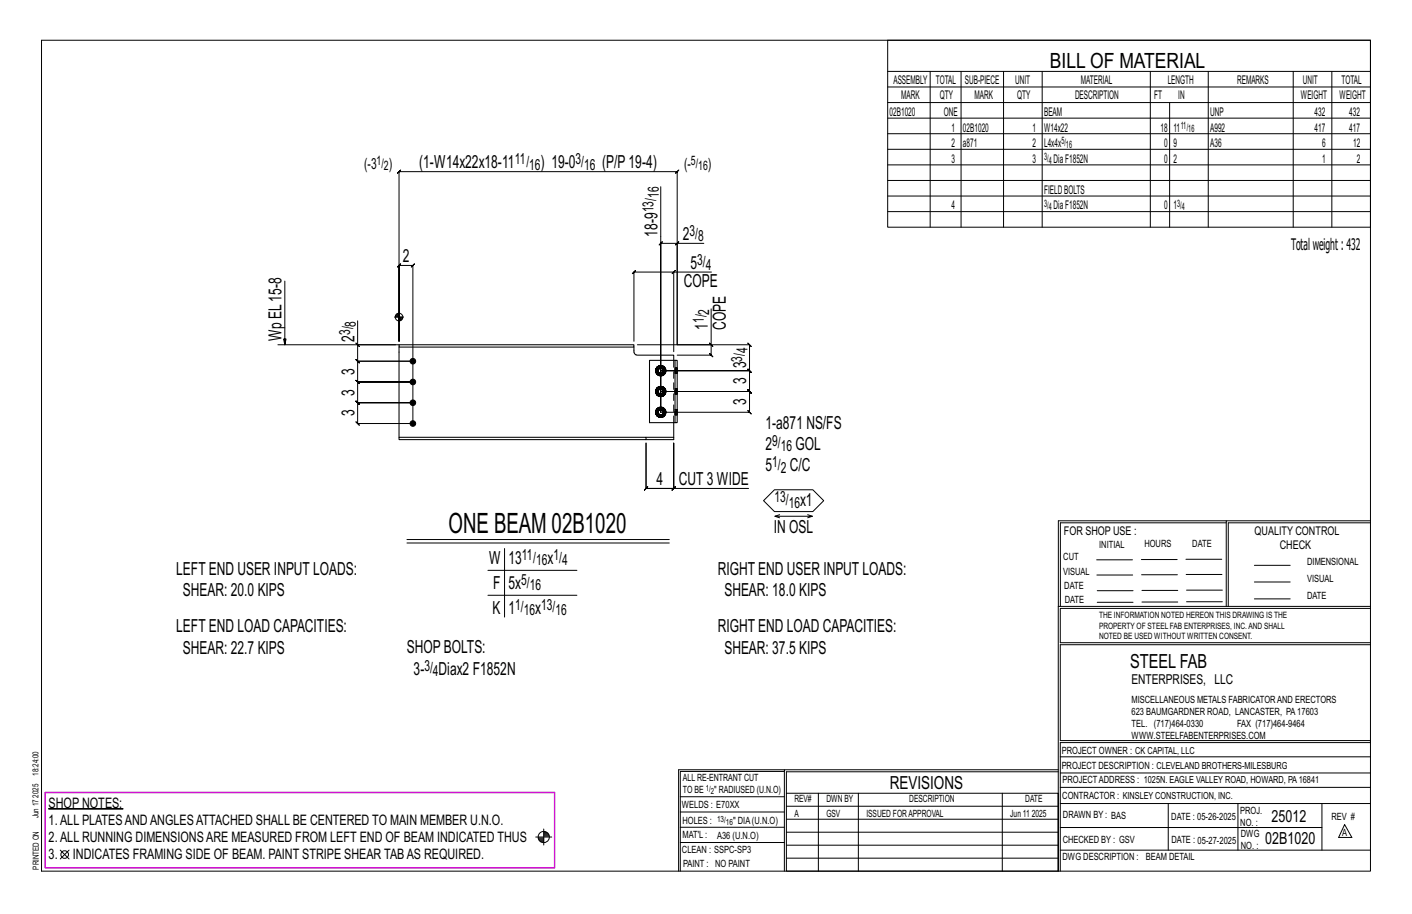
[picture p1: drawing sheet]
<svg xmlns="http://www.w3.org/2000/svg" width="432mm" height="279mm" viewBox="0 0 432 279" stroke-linecap="round" stroke-linejoin="round" font-family="sans-serif">
<g fill="#000" stroke="#000" stroke-width=".31">
<path d="M14.9 247.2h22.7v.1h-22.7z"/>
<circle cx="126.3" cy="116.8" r=".86"/>
<circle cx="126.3" cy="110.4" r=".86"/>
<circle cx="126.3" cy="123.1" r=".86"/>
<circle cx="126.3" cy="129.5" r=".86"/>
</g>
<g fill="none" stroke="#000" stroke-width=".31">
<path d="M12.7 12.3h406.4v254h-406.4zM271.5 12.3h147.6v57.2h-147.6zM271.5 21.8h147.6M271.5 26.6h147.6M271.5 31.4h147.6M271.5 36.1h147.6M284.5 21.8v47.7M293.9 21.8v47.7M306.9 21.8v47.7M318.7 21.8v47.7M351.8 21.8v47.7M357.7 31.4v38.1"/>
<path d="M369.5 21.8v47.7M395.5 21.8v47.7M407.3 21.8v47.7M202.1 57.1v68.9v-51.6l-.5 .5 1-1-.5 .5h5M271.5 40.9h147.6M271.5 45.6h147.6M271.5 50.4h147.6M271.5 55.2h147.6M271.5 59.9h147.6M207.1 74.4l.5-.5-1 1zM215.2 74.4h-8.1v31h22.1l-.5-.5 1 1-.5-.5v7.9l-.5-.5 1 1-.5-.5h-27.1h27.1l-.5-.5 1 1-.5-.5v6.4l-.5-.5 1 1-.5-.5h-27.1h27.1l-.5-.5 1 1-.5-.5v6.3l-.5-.5 1 1-.5-.5h-27.1M271.5 64.7h147.6"/>
<path d="M87.1 85.9v19.5l-.4-1.8h.8l-.4 1.8M109.4 98.1v7.3h11.6M120.6 96.9h2.8M121 96.4v.5M121.2 96.1v.8M121.4 95.9v1M121.6 95.8v1.1M121.8 95.8v1.1M122 95.5v8.8M122.2 96.9v1.2M122.5 96.9v1.1M122.7 96.9v1"/>
<path d="M122.9 96.9v.8M123.1 96.9v.5M206 83.2l.5-.5-1 1zM206 83.2h-12.1l.5-.5-1 1 .5-.5v21.1M217.5 94.4v11h-22.6M217.6 83.2h-11.6v24.3M85 105.4h37M108.9 104.9l1 1zM109.4 105.4v5l-.5-.5 1 1-.5-.5h16.9h-16.9l-.5-.5 1 1-.5-.5v6.4l-.5-.5 1 1-.5-.5h16.9h-16.9l-.5-.5 1 1-.5-.5v6.3l-.5-.5 1 1-.5-.5h16.9h-16.9l-.5-.5 1 1-.5-.5v6.4l-.5-.5 1 1-.5-.5h16.9v-48.4l.5-.5-1 1 .5-.5h-4.3l.5-.5-1 1 .5-.5v23.2v-51.8l-.5 .5 1-1-.5 .5h85.1l-.5 .5 1-1-.5 .5v52.9M200.5 113.3h.5M200.5 119.7h.5M200.7 112.7l.4 .2-.1 .4"/>
<path d="M200.7 119.1l.4 .2-.1 .4M201 114.4l.5 .3M201 113.3l.1 .4-.4 .2M201 119.7l.1 .4-.4 .2M201.1 112.9l.2-.3-.3-.3a1.52 1.52 0 0 0 0 2.1l.3-.3-.2-.4M201.1 119.3l.2-.3-.3-.4a1.52 1.52 0 0 0 0 2.2l.3-.4-.2-.3M201.3 114.1l.4 .2-.2 .4 .6 .1M201.5 111.9l-.5 .4M201.5 118.3l-.5 .3M201.7 114.3l.4 .1v.4l.5-.1M202.1 111.8l-.6 .1 .2 .5-.4 .2M202.1 112.3l.4 .1 .1-.5 .5 .4-.3 .3"/>
<path d="M202.1 118.2l-.6 .1 .2 .4-.4 .3M202.1 118.7h.4l.1-.4 .5 .3-.3 .4M202.5 112.4l.3 .2 .3 .7h.5l-.1 .6M202.5 118.7l.3 .3 .3 .7h.5l-.1 .6M202.6 111.9l-.5-.1v.5l-.4 .1M202.6 118.3l-.5-.1v.5h-.4M202.8 114.1l.3 .3-.5 .3-.1-.4-.4 .1M203 113.7l.5 .2-.4 .5M203.1 113.3l-.3 .8-.3 .2M203.1 119.7l-.3 .7-.3 .2M203.1 112.3l.4 .4-.5 .2M203.1 118.6l.4 .5-.5 .2"/>
<path d="M203.5 112.7l.1 .6M203.5 119.1l.1 .6M217 104.9l1 1zM217.5 105.4v3.2l-.5-.5 1 1-.5-.5h-10.4M200.5 126h.5M200.7 125.4l.4 .2-.1 .4M201 120.8l.5 .3M201 127.1l.5 .3M201 126l.1 .4-.4 .2M201.1 125.6l.2-.3-.3-.3a1.52 1.52 0 0 0 0 2.1l.3-.3-.2-.4M201.3 120.4l.4 .2-.2 .5 .6 .1M201.3 126.8l.4 .2-.2 .4 .6 .1"/>
<path d="M201.5 124.6l-.5 .4M201.7 120.6l.4 .1v.5l.5-.1M201.7 127l.4 .1v.4l.5-.1M202.1 124.5l-.6 .1 .2 .5-.4 .2M202.1 125l.4 .1 .1-.5 .5 .4-.3 .3M202.5 125.1l.3 .2 .3 .7h.5l-.1 .6M202.6 124.6l-.5-.1v.5l-.4 .1M202.8 120.4l.3 .4-.5 .3-.1-.5-.4 .1M202.8 126.8l.3 .3-.5 .3-.1-.4-.4 .1M203 120.1l.5 .2-.4 .5M203 126.4l.5 .2-.4 .5M203.1 126l-.3 .8-.3 .2"/>
<path d="M203.1 125l.4 .4-.5 .2M203.5 125.4l.1 .6M206 149.3l.5-.5-1 1zM206 149.3h-8.4l.5-.5-1 1 .5-.5v-13.9v13.9l-.5 .5 1-1-.5 .5h8.4l-.5 .5 1-1-.5 .5v-13.9v13.9h22.9M233.5 153.1l3.3-3.4h11.8l3.3 3.4-3.3 3.3h-11.8zM237 157.8h11.4l-1.4 .5M238.4 157.3l-1.4 .5 1.4 .5M247 157.3l1.4 .5M375 159.8h-50.7v25.6M375 159.2h-51.3l-.1 107.1M419.1 159.2h-44.1v26.2M419.1 159.8h-43.5v25.6"/>
<path d="M124.4 164.9h80.3M124.4 166h80.3M149.2 174.3h27.2M154.3 167.7v20.9M335.4 171.1h10.9M335.4 175.8h11M349 171h11M349.1 175.7h11M362.7 171h10.9M362.7 175.6h11M383.6 172.8h11M383.6 177.9h11"/>
<path d="M149.2 182h27.2M323.7 185.4h95.4M335.5 184.1h11M335.5 180.6h11M349.2 184h11M349.2 180.5h11M362.9 180.4h10.9M362.9 184h10.9M383.6 183.1h11M419.1 186h-94.9v10.5h94.9M419.1 197.1h-94.9v29.3h94.9v.6h-94.9v39.3M239.9 235.8h-31.9v30.5"/>
<path d="M239.9 235.3h-32.4v31M323.6 235.3h-83.7v31M323.6 235.9h-83.1v6.6M324.2 236.3h94.9M324.2 231.4h94.9M18.4 259.9l2.7 2.7M21.1 259.9l-2.7 2.7M163.8 255.9h4.9M164.6 256.2h1.7M164.7 256.4h1.6M164.8 256.7h1.5M165 257h1.3"/>
<path d="M165.3 257.3h1M166.3 253.4v4.9M166.3 254.4h.9M166.3 255.6h1.7M166.3 254.7h1.3M166.3 255h1.5M166.3 255.3h1.6M208 252.9h31.9M208 257.5h31.9M208 243.6h31.9M208 248.2h31.9M240.5 242.5h83.1v23.8h-83.1z"/>
<path d="M240.5 258.4h83.1M240.5 254.4h83.1M240.5 250.4h83.1M240.5 246.5h83.1M250.3 242.5v23.8M262.5 242.5v23.8M306.5 242.5v23.8M324.2 253h80.1M324.2 245.6h94.9M324.2 259.9h94.9M324.2 240.7h94.9M357.3 245.6v14.3"/>
<path d="M378.6 245.6v14.3M404.3 245.6v14.3M411.2 252.1l2.2 3.9h-4zM240.5 262.3h83.1"/>
<circle cx="122" cy="96.9" r="1.16"/>
<circle cx="166.3" cy="255.9" r="1.71"/>
<circle cx="19.8" cy="261.2" r="1.17"/>
</g>
<path d="M13.8 242.2h155.8v23.1h-155.8z" fill="none" stroke="#f0f" stroke-width=".5"/>
<path d="M122 105.4h71.9v.7h-71.9zM122 106.1v27.6M193.9 106.1v1.5a1.02 1.02 0 0 0 1 1h11.1v1.6M206.4 110.2h.7v19h-.7zM206.4 110.2h-7.8v19h7.8M122 133.7h75.6v.7h-75.6zM197.6 133.7h8.4v.7h-8.4M206 129.2v4.5" fill="none" stroke="#000" stroke-width=".32"/>
<g fill="none" stroke="#000" stroke-width=".31" stroke-dasharray="2 1.4">
<path d="M200.5 113.3l.1 .6zM200.5 119.7l.1 .6zM200.5 113.3l.2 .6zM200.5 113.3l.8-1.3-.8 1.3 .8 1.4-.8-1.4h.5M200.5 119.7l.2 .6zM200.5 119.7l.8-1.3-.8 1.3 .8 1.3-.8-1.3h.5M200.6 112.7l-.1 .6zM200.6 113.9l.3 .6zM200.6 119.1l-.1 .6zM200.7 113.9l.4-.2-.1-.4M200.7 112.7l.4 .2-.1 .4M200.7 119.1l.4 .2-.1 .4"/>
<path d="M200.9 112.2l-.3 .5zM200.9 114.5l.6 .3zM200.9 112.2l.6-.3zM200.9 118.6l-.3 .5zM200.9 118.6l.6-.4zM201 114.4l.5 .3zM201 114.4l.5 .3M201 112.3l.5-.4zM201 112.3l.5-.4M201 118.6l.5-.3zM201 118.6l.5-.3M201.1 113.7l.6 .6"/>
<path d="M201.1 112.9l.6-.5M201.1 119.3l.6-.6M201.3 113.3l.1 .4zM201.3 119.7l.1 .4zM201.3 114.7h1.5zM201.3 112h1.5zM201.3 118.4h1.5zM201.3 112.6l-.3-.3-.5 1 .2-.6v1.2l.3 .5-.3-.5 .3 .5 .3-.3M201.3 119l-.3-.4-.5 1.1 .2-.6v1.2l.3 .5-.3-.5 .3 .5 .3-.4M201.4 112.9l-.1 .4zM201.4 113.7l.3 .3zM201.4 112.9l.3-.3z"/>
<path d="M201.4 119.3l-.1 .4zM201.4 119.3l.3-.3zM201.5 114.8l.6 .1zM201.5 111.9l.6-.2zM201.5 118.2l.6-.1zM201.7 114.3l.4 .1v.4l-.6-.1 .6 .1-.6-.1zM201.7 114l.4 .1zM201.7 112.6l.4-.1zM201.7 119l.4-.1zM202.1 111.8l-.6 .1 .6-.1-.6 .1 .2 .5 .4-.1M202.1 114.9l.6-.1zM202.1 114.8l.5-.1z"/>
<path d="M202.1 114.8l.5-.1M202.1 114.4l.4-.1 .1 .4M202.1 114.1l.4-.1zM202.1 112.5l.4 .1zM202.1 111.8l.5 .1-.5-.1 .5 .1-.1 .5-.4-.1zM202.1 111.7l.6 .2zM202.1 118.2l-.6 .1 .6-.1-.6 .1 .2 .4h.4M202.1 118.9l.4 .1zM202.1 118.2l.5 .1-.5-.1 .5 .1-.1 .4h-.4zM202.1 118.1l.6 .1zM202.5 114.3l.3-.2M202.5 114l.3-.3z"/>
<path d="M202.5 112.6l.3 .3zM202.5 112.4l.3 .2M202.5 119l.3 .3zM202.5 118.7l.3 .3M202.6 114.7l.5-.3zM202.6 114.7l.5-.3M202.6 111.9l.5 .4zM202.6 111.9l.5 .4M202.6 118.3l.5 .3zM202.6 118.3l.5 .3M202.7 114.8l.5-.3zM202.7 111.9l.5 .3z"/>
<path d="M202.7 118.2l.5 .4zM202.8 112.9l.1 .4zM202.8 119.3l.1 .4zM202.8 112l.8 1.3zM202.8 118.4l.8 1.3zM202.9 113.3l-.1 .4zM202.9 119.7l-.1 .4zM203 113.7l.5 .2-.4 .5M203 112.9l.5-.2-.4-.4M203 119.3l.5-.2-.4-.5M203.1 114.4l-.3-.3 .3-.8M203.1 112.3l-.3 .3 .3 .7h.5l-.1 .6"/>
<path d="M203.1 118.6l-.3 .4 .3 .7h.5l-.1 .6M203.2 112.2l.3 .5zM203.2 118.6l.3 .5zM203.5 112.7l.1 .6zM203.5 112.7l.1 .6M203.5 119.1l.1 .6zM203.5 119.1l.1 .6M203.5 113.9l-.3 .6zM203.5 112.7l.2 .6zM203.5 119.1l.2 .6zM203.6 113.3l-.8 1.4zM203.6 119.7l-.8 1.3z"/>
<path d="M203.7 113.3l-.2 .6zM203.7 119.7l-.2 .6zM206.4 112.5h.7zM206.4 113v.3h.7v-.3h-.7v-.3M206.4 118.8l.7 .1zM206.4 119.3v.4h.7v-.4h-.7v-.2M207.1 112.5v.2M207.1 113v-.3h-.7v-.2M207.1 113.3v.4h-.7v-.4M207.1 113.7v.2h-.7v-.2M207.1 113.9v.2h-.7v-.2M207.1 114.1h-.7"/>
<path d="M207.1 118.9v.2M207.1 119.3v-.2h-.7v-.2M207.1 119.7v.3h-.7v-.3M200.5 126l.1 .6zM200.5 126l.2 .6zM200.5 126l.8-1.3-.8 1.3 .8 1.4-.8-1.4h.5M200.6 120.3l.3 .5zM200.6 125.4l-.1 .6zM200.6 126.6l.3 .6zM200.7 120.3l.4-.2-.1-.4M200.7 126.6l.4-.2-.1-.4M200.7 125.4l.4 .2-.1 .4"/>
<path d="M200.9 120.8l.6 .3zM200.9 124.9l-.3 .5zM200.9 127.2l.6 .3zM200.9 124.9l.6-.3zM201 120.8l.5 .3zM201 120.8l.5 .3M201 127.1l.5 .3zM201 127.1l.5 .3M201 125l.5-.4zM201 125l.5-.4M201.1 120.1l.6 .5M201.1 126.4l.6 .6"/>
<path d="M201.1 125.6l.6-.5M201.3 126l.1 .4zM201.3 121h1.5zM201.3 127.4h1.5zM201.3 124.7h1.5zM201.3 125.3l-.3-.3-.5 1 .2-.6v1.2l.3 .5-.3-.5 .3 .5 .3-.3M201.4 120.1l.3 .3zM201.4 125.6l-.1 .4zM201.4 126.4l.3 .3zM201.4 125.6l.3-.3zM201.5 121.1l.6 .2zM201.5 127.5l.6 .1z"/>
<path d="M201.5 124.6l.6-.2zM201.7 120.6l.4 .1v.5l-.6-.1 .6 .1-.6-.1zM201.7 120.4l.4 .1zM201.7 127l.4 .1v.4l-.6-.1 .6 .1-.6-.1zM201.7 126.7l.4 .1zM201.7 125.3l.4-.1zM202.1 121.3l.6-.2zM202.1 121.2l.5-.1zM202.1 121.2l.5-.1M202.1 120.7l.4-.1 .1 .5M202.1 120.5l.4-.1zM202.1 124.5l-.6 .1 .6-.1-.6 .1 .2 .5 .4-.1"/>
<path d="M202.1 127.6l.6-.1zM202.1 127.5l.5-.1zM202.1 127.5l.5-.1M202.1 127.1l.4-.1 .1 .4M202.1 126.8l.4-.1zM202.1 125.2l.4 .1zM202.1 124.5l.5 .1-.5-.1 .5 .1-.1 .5-.4-.1zM202.1 124.4l.6 .2zM202.5 120.6l.3-.2M202.5 120.4l.3-.3zM202.5 127l.3-.2M202.5 126.7l.3-.3z"/>
<path d="M202.5 125.3l.3 .3zM202.5 125.1l.3 .2M202.6 121.1l.5-.3zM202.6 121.1l.5-.3M202.6 127.4l.5-.3zM202.6 127.4l.5-.3M202.6 124.6l.5 .4zM202.6 124.6l.5 .4M202.7 121.1l.5-.3zM202.7 127.5l.5-.3zM202.7 124.6l.5 .3zM202.8 125.6l.1 .4z"/>
<path d="M202.8 124.7l.8 1.3zM202.9 126l-.1 .4zM203 120.1l.5 .2-.4 .5M203 126.4l.5 .2-.4 .5M203 125.6l.5-.2-.4-.4M203.1 120.8l-.3-.4 .3-.7M203.1 127.1l-.3-.3 .3-.8M203.1 125l-.3 .3 .3 .7h.5l-.1 .6M203.2 124.9l.3 .5zM203.5 125.4l.1 .6zM203.5 125.4l.1 .6M203.5 120.3l-.3 .5z"/>
<path d="M203.5 126.6l-.3 .6zM203.5 125.4l.2 .6zM203.6 126l-.8 1.4zM203.7 126l-.2 .6zM206 129.2v-19M206.4 125.2h.7zM206.4 125.7v.3h.7v-.3h-.7v-.3M207.1 120v.3h-.7v-.3M207.1 120.3v.2h-.7v-.2M207.1 120.5h-.7M207.1 125.2v.2M207.1 125.7v-.3h-.7v-.2"/>
<path d="M207.1 126v.4h-.7v-.4M207.1 126.4v.2h-.7v-.2M207.1 126.6v.2h-.7v-.2M207.1 126.8h-.7"/>
</g>
<text font-size="8.6" x="137.1" y="163">ONE BEAM 02B1020</text>
<text font-size="6.4" x="321.1" y="20.7">BILL OF MATERIAL</text>
<text font-size="5.9" x="345.6" y="204.1">STEEL FAB</text>
<g font-size="5.5">
<text x="128.2" y="51.5">(1-W14x22x18-11</text>
<text x="165.3" y="51.5">) 19-0</text>
<text x="184.1" y="51.5">(P/P19-4)</text>
<text x="201.1" y="72.3" transform="rotate(-90 201.1 72.3)">18-9</text>
<text x="208.8" y="73.4">2</text>
<text x="123.2" y="80.2">2</text>
<text x="211.2" y="82.2">5</text>
<text x="209.1" y="87.7">COPE</text>
<text x="216.5" y="100.8" transform="rotate(-90 216.5 100.8)">1</text>
<text x="222" y="100.8" transform="rotate(-90 222 100.8)">COPE</text>
<text x="86.1" y="104.3" transform="rotate(-90 86.1 104.3)">Wp EL15-8</text>
<text x="108.4" y="104.5" transform="rotate(-90 108.4 104.5)">2</text>
<text x="228.2" y="112.6" transform="rotate(-90 228.2 112.6)">3</text>
<text x="108.4" y="114.6" transform="rotate(-90 108.4 114.6)">3</text>
<text x="228.2" y="117.5" transform="rotate(-90 228.2 117.5)">3</text>
<text x="108.4" y="121" transform="rotate(-90 108.4 121)">3</text>
<text x="228.2" y="123.9" transform="rotate(-90 228.2 123.9)">3</text>
<text x="108.4" y="127.3" transform="rotate(-90 108.4 127.3)">3</text>
<text x="234.1" y="131">1-a871 NS/FS</text>
<text x="234.1" y="137.5">2</text>
<text x="243.3" y="137.5">GOL</text>
<text x="200.8" y="148.3">4</text>
<text x="207.6" y="148.3">CUT 3 WIDE</text>
<text x="234.1" y="144">5</text>
<text x="241.5" y="144">C/C</text>
<text x="244.7" y="154.8">x1</text>
<text x="236.7" y="162.8">IN OSL</text>
<text x="149.6" y="172.4">W</text>
<text x="155.5" y="172.4">13</text>
<text x="167.4" y="172.4">x</text>
<text x="53.9" y="175.6">LEFT END USER INPUT LOADS:</text>
<text x="219.5" y="175.6">RIGHT END USER INPUT LOADS:</text>
<text x="56" y="182.2">SHEAR: 20.0 KIPS</text>
<text x="150.9" y="180">F</text>
<text x="155.5" y="180">5x</text>
<text x="221.5" y="182.2">SHEAR: 18.0 KIPS</text>
<text x="150.6" y="187.6">K</text>
<text x="155.5" y="187.6">1</text>
<text x="163.6" y="187.6">x</text>
<text x="53.9" y="193.3">LEFT END LOAD CAPACITIES:</text>
<text x="219.5" y="193.3">RIGHT END LOAD CAPACITIES:</text>
<text x="56" y="199.8">SHEAR: 22.7 KIPS</text>
<text x="124.4" y="199.8">SHOPBOLTS:</text>
<text x="221.5" y="199.8">SHEAR: 37.5 KIPS</text>
<text x="126.5" y="206.3">3-</text>
<text x="134.1" y="206.3">Diax2 F1852N</text>
<text x="272.2" y="241.1">REVISIONS</text>
</g>
<g font-size="5.1">
<text x="388.9" y="251.3">25012</text>
<text x="386.9" y="258.1">02B1020</text>
</g>
<text font-size="4.9" x="394.8" y="76.4">Totalweight : 432</text>
<g font-size="4.7">
<text x="111.3" y="51.6">(-3</text>
<text x="118.9" y="51.6">)</text>
<text x="157.5" y="50.2">11/</text>
<text x="161.8" y="51.9">16</text>
<text x="176" y="50.2">3/</text>
<text x="178.6" y="51.9">16</text>
<text x="209.2" y="51.6">(-</text>
<text x="216.5" y="51.6">)</text>
<text x="199.8" y="64.9" transform="rotate(-90 199.8 64.9)">13/</text>
<text x="201.5" y="60.6" transform="rotate(-90 201.5 60.6)">16</text>
<text x="210.9" y="72.2">3/</text>
<text x="213.5" y="73.8">8</text>
<text x="213.2" y="80.9">3/</text>
<text x="215.8" y="82.6">4</text>
<text x="108.8" y="99.8" transform="rotate(-90 108.8 99.8)">8</text>
<text x="215.2" y="98.8" transform="rotate(-90 215.2 98.8)">1/</text>
<text x="216.9" y="96.2" transform="rotate(-90 216.9 96.2)">2</text>
<text x="107.1" y="102.4" transform="rotate(-90 107.1 102.4)">3/</text>
<text x="228.6" y="107.9" transform="rotate(-90 228.6 107.9)">4</text>
<text x="227" y="110.5" transform="rotate(-90 227 110.5)">3/</text>
<text x="236.1" y="136.3">9/</text>
<text x="238.7" y="137.9">16</text>
<text x="236.1" y="142.8">1/</text>
<text x="238.7" y="144.4">2</text>
<text x="236.8" y="153.6">13/</text>
<text x="241.2" y="155.2">16</text>
<text x="159.6" y="171.2">11/</text>
<text x="163.9" y="172.8">16</text>
<text x="169.3" y="171.2">1/</text>
<text x="171.9" y="172.8">4</text>
<text x="159.4" y="178.8">5/</text>
<text x="162" y="180.4">16</text>
<text x="157.5" y="186.4">1/</text>
<text x="160.2" y="188.1">16</text>
<text x="165.5" y="186.4">13/</text>
<text x="169.8" y="188.1">16</text>
<text x="129.8" y="205">3/</text>
<text x="132.4" y="206.7">4</text>
</g>
<g font-size="4.4">
<text x="14.9" y="246.9">SHOP NOTES:</text>
<text x="14.9" y="257.4">2.ALL RUNNING DIMENSIONSARE MEASURED FROM LEFT END OF BEAM INDICATED THUS</text>
<text x="14.9" y="252.2">1.ALL PLATESANDANGLESATTACHED SHALL BE CENTERED TO MAIN MEMBER U.N.O.</text>
<text x="14.9" y="262.6">3.</text>
<text x="22.3" y="262.6">INDICATES FRAMING SIDE OF BEAM. PAINT STRIPE SHEAR TABAS REQUIRED.</text>
</g>
<text font-size="4.2" x="346" y="209.1">ENTERPRISES, LLC</text>
<g font-size="4">
<text x="115.2" y="50.6">1/</text>
<text x="117.4" y="52">2</text>
<text x="211.3" y="50.6">5/</text>
<text x="213.5" y="52">16</text>
</g>
<g font-size="3.7">
<text x="273.2" y="25.6">ASSEMBLY</text>
<text x="286.2" y="25.6">TOTAL</text>
<text x="295.1" y="25.6">SUB-PIECE</text>
<text x="310.4" y="25.6">UNIT</text>
<text x="330.5" y="25.6">MATERIAL</text>
<text x="357.1" y="25.6">LENGTH</text>
<text x="378.3" y="25.6">REMARKS</text>
<text x="398.4" y="25.6">UNIT</text>
<text x="410.2" y="25.6">TOTAL</text>
<text x="272.1" y="35.5">02B1020</text>
<text x="275.6" y="30.4">MARK</text>
<text x="287.4" y="30.4">QTY</text>
<text x="288.6" y="35.5">ONE</text>
<text x="298" y="30.4">MARK</text>
<text x="311" y="30.4">QTY</text>
<text x="319.3" y="35.5">BEAM</text>
<text x="328.7" y="30.4">DESCRIPTION</text>
<text x="353" y="30.4">FT</text>
<text x="360.3" y="30.4">IN</text>
<text x="370.1" y="35.5">UNP</text>
<text x="397.8" y="30.4">WEIGHT</text>
<text x="402" y="35.5">432</text>
<text x="409.6" y="30.4">WEIGHT</text>
<text x="412.6" y="35.5">432</text>
<text x="290.9" y="40.2">1</text>
<text x="294.5" y="40.2">02B1020</text>
<text x="315.8" y="40.2">1</text>
<text x="319.3" y="40.2">W14x22</text>
<text x="354.9" y="40.2">18</text>
<text x="358.9" y="40.2">11</text>
<text x="370.1" y="40.2">A992</text>
<text x="402" y="40.2">417</text>
<text x="412.6" y="40.2">417</text>
<text x="290.9" y="45">2</text>
<text x="294.5" y="45">a871</text>
<text x="315.8" y="45">2</text>
<text x="319.3" y="45">L4x4x</text>
<text x="356" y="45">0</text>
<text x="358.9" y="45">9</text>
<text x="370.1" y="45">A36</text>
<text x="404.3" y="45">6</text>
<text x="413.8" y="45">12</text>
<text x="290.9" y="49.7">3</text>
<text x="315.8" y="49.7">3</text>
<text x="322.2" y="49.7">DiaF1852N</text>
<text x="356" y="49.7">0</text>
<text x="358.9" y="49.7">2</text>
<text x="404.3" y="49.7">1</text>
<text x="415" y="49.7">2</text>
<text x="319.3" y="59.3">FIELDBOLTS</text>
<text x="290.9" y="64">4</text>
<text x="322.2" y="64">DiaF1852N</text>
<text x="356" y="64">0</text>
<text x="358.9" y="64">1</text>
<text x="325.3" y="163.4">FOR SHOP USE :</text>
<text x="383.7" y="163.4">QUALITY CONTROL</text>
<text x="391.4" y="167.8">CHECK</text>
</g>
<g font-size="3.1">
<text x="361.1" y="39.4">11/</text>
<text x="363.4" y="40.5">16</text>
<text x="324.6" y="44.1">5/</text>
<text x="326" y="45.3">16</text>
<text x="319.3" y="48.9">3/</text>
<text x="320.7" y="50">4</text>
<text x="319.3" y="63.2">3/</text>
<text x="320.7" y="64.3">4</text>
<text x="360" y="63.2">3/</text>
<text x="361.4" y="64.3">4</text>
<text x="336.2" y="167.4">INITIAL</text>
<text x="350" y="167.1">HOURS</text>
<text x="364.6" y="167.2">DATE</text>
<text x="325.2" y="171.3">CUT</text>
<text x="399.8" y="172.8">DIMENSIONAL</text>
<text x="325.1" y="175.8">VISUAL</text>
<text x="399.8" y="177.9">VISUAL</text>
<text x="325.5" y="180">DATE</text>
<text x="325.7" y="184.4">DATE</text>
<text x="399.8" y="183.1">DATE</text>
<text x="346" y="215">MISCELLANEOUS METALS FABRICATORAND ERECTORS</text>
<text x="346" y="218.6">623 BAUMGARDNER ROAD, LANCASTER, PA17603</text>
<text x="346" y="225.8">WWW.STEELFABENTERPRISES.COM</text>
<text x="346" y="222.2">TEL. (717)464-0330</text>
<text x="378.3" y="222.2">FAX (717)464-9464</text>
<text x="324.7" y="230.5">PROJECT OWNER : CK CAPITAL, LLC</text>
<text x="208.8" y="238.8">ALL RE-ENTRANT CUT</text>
<text x="324.7" y="235.1">PROJECT DESCRIPTION : CLEVELAND BROTHERS-MILESBURG</text>
<text x="324.9" y="239.5">PROJECTADDRESS : 1025N. EAGLE VALLEY ROAD, HOWARD, PA16841</text>
<text x="208.8" y="242.5">TO BE</text>
<text x="218.4" y="242.5">&quot; RADIUSED (U.N.O)</text>
<text x="242.9" y="245.3">REV#</text>
<text x="252.7" y="245.3">DWN BY</text>
<text x="278.1" y="245.3">DESCRIPTION</text>
<text x="313.5" y="245.3">DATE</text>
<text x="324.9" y="244.2">CONTRACTOR : KINSLEY CONSTRUCTION, INC.</text>
<text x="208.5" y="247">WELDS : E70XX</text>
<text x="208.7" y="251.7">HOLES :</text>
<text x="224.2" y="251.8">&quot; DIA(U.N.O)</text>
<text x="242.9" y="249.9">A</text>
<text x="252.7" y="249.9">GSV</text>
<text x="264.9" y="249.9">ISSUED FORAPPROVAL</text>
<text x="309" y="249.9">Jun 11</text>
<text x="315.5" y="249.9">2025</text>
<text x="325.1" y="250">DRAWN BY : BAS</text>
<text x="358.2" y="250.5">DATE : 05-26-2025</text>
<text x="379.3" y="248.9">PROJ.</text>
<text x="407.2" y="250.5">REV #</text>
<text x="208.7" y="256.3">MAT'L :</text>
<text x="219.3" y="256.4">A36 (U.N.O)</text>
<text x="325" y="257.6">CHECKED BY : GSV</text>
<text x="358.3" y="257.7">DATE : 05-27-2025</text>
<text x="379.3" y="252.5">NO. :</text>
<text x="379.5" y="255.9">DWG</text>
<text x="410.5" y="255.5">A</text>
<text x="208.6" y="260.7">CLEAN : SSPC-SP3</text>
<text x="324.9" y="262.9">DWG DESCRIPTION :</text>
<text x="350.4" y="263">BEAM DETAIL</text>
<text x="379.5" y="259.5">NO. :</text>
<text x="208.9" y="265">PAINT : NO PAINT</text>
</g>
<g font-size="2.7">
<text x="336.1" y="189">THE INFORMATION NOTED HEREON THIS DRAWING IS THE</text>
<text x="336.1" y="195.4">NOTED BE USED WITHOUT WRITTEN CONSENT.</text>
<text x="336.1" y="192.2">PROPERTY OF STEEL FAB ENTERPRISES, INC.AND SHALL</text>
</g>
<g font-size="2.6">
<text x="215.9" y="241.8">1/</text>
<text x="217.4" y="242.7">2</text>
<text x="219.3" y="251.1">13/</text>
<text x="222" y="252.1">16</text>
</g>
<g font-size="2.5">
<text x="11.7" y="237.1" transform="rotate(-90 11.7 237.1)">18:24:00</text>
<text x="11.8" y="243.8" transform="rotate(-90 11.8 243.8)">2025</text>
<text x="11.8" y="250.1" transform="rotate(-90 11.8 250.1)">Jun 17</text>
<text x="11.9" y="265.8" transform="rotate(-90 11.9 265.8)">PRINTED ON</text>
</g>
</svg>
